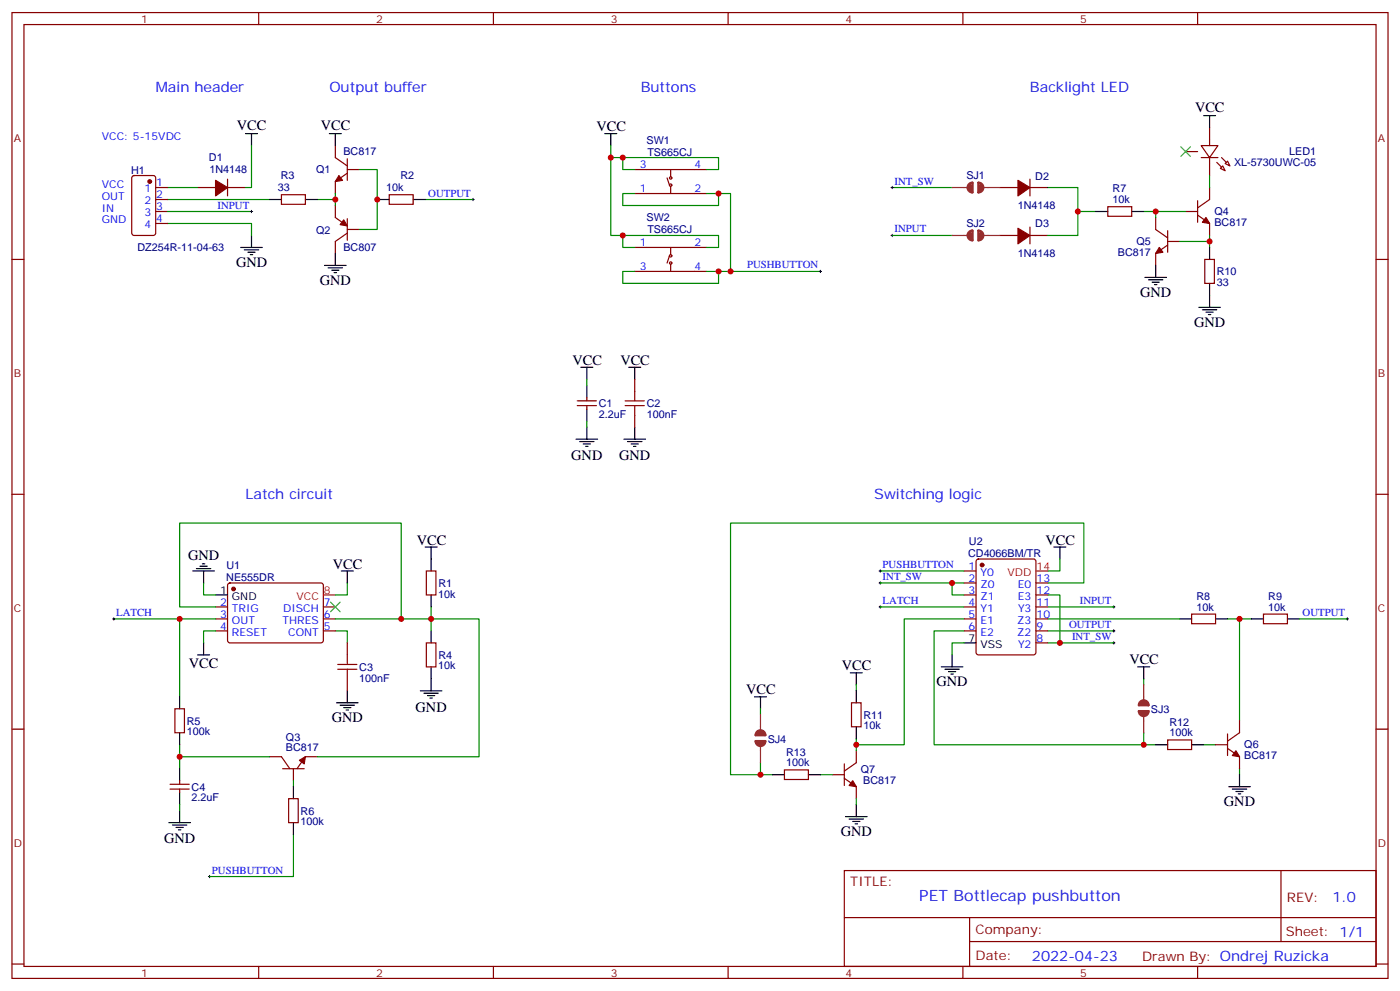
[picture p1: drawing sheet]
<svg xmlns="http://www.w3.org/2000/svg" width="412mm" height="292mm" viewBox="0 0 412 292" stroke-linecap="round" stroke-linejoin="round" font-family="sans-serif">
<g fill="none" stroke="#870000" stroke-width=".35">
<path d="M3.5 3.7h405.4v284.3h-405.4zM7.1 7.2h398.2v277.3h-398.2zM76.2 3.7v3.5M145.3 3.7v3.5M214.5 3.7v3.5M283.6 3.7v3.5M352.8 3.7v3.5M356.3 37.6v5.3M39 51.9l.5-.2h5.7l.6 .4 .1 16.5-.5 .7h-5.9l-.6-.4-.1-16.5zM45.9 55.2h3.5M45.9 58.7h3.5M58.2 55.2h5.3"/>
<path d="M67 55.2h5.3M67 52.7v5M82.9 57.3h7.1v2.8h-7.1zM98.8 42.9v3.5l3.5 2.5M102.3 46.7v6.4M102.3 51l-3.5 2.4v3.6M102.3 49.9h3.5M114.7 57.3h7v2.8h-7zM187 57h21.1M187 49.9h21.1M196.5 52.4l.7 2.1M197.6 49.9v2.1"/>
<path d="M197.6 54.9v2.1M294.6 55.2h5.3M303.4 52.7v5M303.4 55.2h5.3M349.2 44.6h3.6M352.8 59.1v6.3M353.8 42.9h5l-2.5 3.5zM353.8 46.4h5M356.3 46.4v5.3M356.3 55.2v3.5l-3.5 2.5M359.5 49.6l.7-.7 .7 1.4zM361.6 47.4l.7 1.5-1.4-.7z"/>
<path d="M3.5 76.4h3.6M45.9 62.3h3.5M45.9 65.8h3.5M98.8 60.5v3.5l3.5 2.5M102.3 68.6l-3.5 2.5v3.5M102.3 64.4v6.3M102.3 67.6h3.5M187 72.8h21.1M187 79.9h21.1M197.2 75.3l-.7 2.1M197.6 77.8v2.1M197.6 72.8v2.2"/>
<path d="M294.6 69.3h5.3M303.4 69.3h5.3M303.4 66.9v4.9M326.3 60.9h7.1v2.8h-7.1zM340.4 64v3.6l3.6 2.4M344 67.9v6.4M344 72.1l-3.6 2.5v3.5M344 71.1h3.5M349.2 62.3h3.6M352.8 63.3l3.5 2.5v3.5M354.9 76.4h2.8v7h-2.8zM405.3 76.4h3.6"/>
<path d="M170 119.4h5.7M170 118h5.7M172.9 116.9v1.1M172.9 119.4v1.1M187 111.7v3.5M187 122.2v3.6M3.5 145.5h3.6M405.3 145.5h3.6M63.5 178.7h3.5M67.3 171.8l.4-.2 27.1 .1 .4 .6v16.5l-.7 .5-27-.1-.5-.6v-16.3zM95.2 178.7h3.6M125.6 168.1h2.8v7.1h-2.8z"/>
<path d="M284 178.7h3.5M284 168.1h3.5M284 171.6h3.5M284 175.2h3.5M287.7 164.8l.5-.2h16.2l.7 .4 .1 27.1-.5 .6-16.5 .1-.6-.5-.1-27zM305.2 178.7h3.5M305.2 171.6h3.5M305.2 175.2h3.5M63.5 182.2h3.5M63.5 185.7h3.5M95.2 182.2h3.6M95.2 185.7h3.6"/>
<path d="M102.3 189.3v3.5M102.3 199.8v3.6M125.6 189.3h2.8v7h-2.8zM284 182.2h3.5M284 185.7h3.5M305.2 182.2h3.5M305.2 185.7h3.5M305.2 189.3h3.5M351 180.8h7.1v2.8h-7.1zM372.2 180.8h7v2.8h-7zM3.5 214.7h3.6M51.5 208.7h2.8v7h-2.8z"/>
<path d="M250.8 206.9h2.8v7.1h-2.8zM344 217.8h7v2.9h-7zM358.1 219.3h3.5M361.6 216.1v6.3M365.1 212.2v3.5l-3.5 2.5M405.3 214.7h3.6M50.1 232.3h5.6M50.1 230.9h5.6M52.9 229.8v1.1M52.9 232.3v1.1M79.4 222.8h3.5l2.5 3.5M83.3 226.3h6.3"/>
<path d="M85 235.1h2.8v7.1h-2.8zM86.4 226.3v3.5M93.5 222.8h-3.5l-2.5 3.5M231.1 226.7h7v2.8h-7zM245.2 228.1h3.5M248.7 224.9v6.3M248.7 229.1l3.5 2.5v3.5M252.2 221v3.5l-3.5 2.5M361.6 220.3l3.5 2.5v3.5M248.7 256.3h156.6v28.2h-156.6zM377.3 256.3v20.9M248.7 270.1h156.5"/>
<path d="M285.6 277.2h119.6M285.6 270.1v14.2M3.5 283.8h3.6M76.2 284.5v3.5M145.3 284.5v3.5M214.5 284.5v3.5M283.6 284.5v3.5M352.8 284.5v3.5M405.3 283.8h3.6"/>
<circle cx="197.6" cy="54.5" r=".35"/>
<circle cx="197.6" cy="52.4" r=".35"/>
<circle cx="197.6" cy="75.3" r=".35"/>
<circle cx="197.6" cy="77.4" r=".35"/>
</g>
<g fill="none" stroke="#000" stroke-width=".35">
<path d="M72.3 39.3h3.5M74.1 39.3v3.6M97 39.3h3.5M98.8 39.3v3.6M178.2 39.3h3.5M179.9 39.3v3.6M354.5 34h3.6M356.3 34v3.6M79.4 58.7h3.5M90 58.7h3.5M111.1 58.7h3.6M121.7 58.7h3.5"/>
<path d="M70.9 72.8h6.4M72 73.6h4.2M73 74.3h2.1M73.7 75h.7M74.1 69.3v3.5M95.6 78.1h6.4M96.7 78.8h4.2M97.7 79.6h2.1M98.8 74.6v3.5M322.8 62.3h3.5M333.4 62.3h3.5M340.4 78.1v3.6"/>
<path d="M356.3 72.8v3.6M98.4 80.3h.7M337.3 81.7h6.3M338.3 82.4h4.2M339.4 83.1h2.1M340.1 83.8h.7M353.1 90.5h6.4M354.2 91.2h4.2M355.2 91.9h2.2M356 92.6h.7M356.3 83.4v7.1M171.1 108.1h3.5"/>
<path d="M172.9 108.1v3.6M172.9 113.4v3.5M185.2 108.1h3.5M187 108.1v3.6M169.7 129.3h6.3M170.7 130h4.3M171.8 130.7h2.1M172.5 131.4h.7M172.9 120.5v3.5M172.9 125.8v3.5M183.8 129.3h6.3M184.9 130h4.2"/>
<path d="M185.9 130.7h2.1M186.6 131.4h.7M187 125.8v3.5M56.8 168.1h6.3M57.9 167.4h4.2M58.9 166.7h2.1M59.6 166h.7M60 168.1v3.5M63.5 175.2h3.5M100.5 168.1h3.6M102.3 168.1v3.5M125.2 161h3.6"/>
<path d="M127 161v7.1M127 175.2v3.5M310.4 161h3.6M312.2 161v3.6M58.2 192.8h3.5M60 189.3v3.5M127 185.7v3.6M127 196.3v7.1M250.5 198.1h3.5M252.2 198.1v3.5M277.3 196.3h6.3M278.3 197h4.3"/>
<path d="M279.4 197.7h2.1M280.1 198.4h.7M280.5 192.8v3.5M284 189.3h3.5M335.1 196.3h3.6M336.9 196.3v3.5M347.5 182.2h3.5M358.1 182.2h3.5M368.7 182.2h3.5M379.2 182.2h3.6M52.9 205.1v3.6M52.9 215.7v3.6"/>
<path d="M99.1 206.9h6.4M100.2 207.6h4.2M101.2 208.3h2.2M102 209h.7M102.3 203.4v3.5M123.8 203.4h6.4M124.9 204.1h4.2M125.9 204.8h2.2M126.6 205.5h.8M222.2 205.1h3.6M224 205.1v3.6M252.2 203.4v3.5"/>
<path d="M252.2 214v3.5M340.4 219.3h3.6M351 219.3h3.5M52.9 226.3v3.5M52.9 233.4v3.5M52.9 238.7v3.5M86.4 231.6v3.5M227.5 228.1h3.6M238.1 228.1h3.6M252.2 236.9v3.5M361.9 231.6h6.4M363 232.3h4.2"/>
<path d="M364.1 233h2.1M364.8 233.7h.7M365.1 228.1v3.5M49.7 242.2h6.4M50.8 242.9h4.2M51.9 243.6h2.1M52.6 244.3h.7M86.4 242.2v3.5M249.1 240.4h6.3M250.1 241.1h4.3M251.2 241.8h2.1M251.9 242.5h.7"/>
</g>
<g fill="none" stroke="#008700" stroke-width=".35">
<path d="M49.4 55.2h8.8M49.4 58.7h30M74.1 42.9v12.3h-1.8M93.5 58.7h5.3M98.8 57v3.5M105.8 49.9h5.3v17.7h-5.3M125.2 58.7h14.1M179.9 42.9v3.5h3.5M179.9 46.4v22.9h3.5M187 57h-3.6v3.5h28.3v-3.5h-3.6M187 49.9h-3.6v-3.5h28.3v3.5h-3.6M211.7 57h3.5v22.9h-3.5"/>
<path d="M262.8 55.2h17.7M308.7 55.2h8.8v14.1h-8.8M356.3 51.7v3.5M49.4 65.8h24.7v3.5M49.4 62.3h24.7M187 79.9h-3.6v3.5h28.3v-3.5h-3.6M187 72.8h-3.6v-3.5h28.3v3.5h-3.6M215.2 79.9h26.5M262.8 69.3h17.7M317.5 62.3h5.3M336.9 62.3h12.3M340.4 62.3v1.7"/>
<path d="M356.3 69.3v1.8h-8.8M356.3 71.1v1.7M172.9 111.7v1.7M172.9 124v1.8M60 171.6v3.6h3.5M63.5 178.7h-10.6v-24.7h65.3v28.2h-19.4M102.3 171.6v3.6h-3.5M127 178.7v3.5h-8.8M259.3 168.1h24.7M259.3 178.7h24.7M259.3 171.6h21.2M284 171.6h-3.5v3.6h3.5"/>
<path d="M308.7 175.2h3.5v14.1M308.7 171.6h10.6v-17.6h-104.1v74.1h8.8M308.7 178.7h19.4M312.2 164.6v3.5h-3.5M33.5 182.2h19.4M63.5 185.7h-3.5v3.6M63.5 182.2h-10.6v22.9M98.8 185.7h3.5v3.6M127 185.7v-3.5h14.1v40.6h-47.6M284 189.3h-3.5v3.5M284 182.2h-17.7v37.1h-14.1M284 185.7h-8.8v33.6h61.7"/>
<path d="M308.7 182.2h38.8M308.7 189.3h19.4M308.7 185.7h19.4M336.9 199.8v1.8M361.6 182.2h3.5v30M365.1 182.2h3.6M382.8 182.2h14.1M52.9 219.3v7M224 208.7v1.7M252.2 217.5v3.5M252.2 201.6v1.8M336.9 215.7v3.6h3.5"/>
<path d="M354.5 219.3h3.6M52.9 222.8h26.5M52.9 236.9v1.8M86.4 229.8v1.8M224 224.5v3.6h3.5M241.7 228.1h3.5M252.2 235.1v1.8M365.1 226.3v1.8M86.4 245.7v12.4h-24.7"/>
</g>
<g fill="#870000" stroke="#870000" stroke-width=".35">
<path d="M88.2 223.8l1.8-1-.4 2.1z"/>
<path d="M101.2 64.7l1.1 1.8-2.1-.4z"/>
<path d="M299.9 67.2l3.5 2.1-3.5 2.5z"/>
<path d="M358.4 47.8l1.4 1.4z"/>
<path d="M359.8 46.4l1.4 1.4z"/>
<path d="M99.8 51.7l1.1 1.4-2.1 .3z"/>
<path d="M355.2 64l1.1 1.8-2.1-.4z"/>
<path d="M63.5 53.1l3.5 2.1-3.5 2.5z"/>
<path d="M299.9 53.1l3.5 2.1-3.5 2.5z"/>
<path d="M341.5 72.8l1 1.5-2.1 .3z"/>
<path d="M251.2 229.8l1 1.8-2.1-.4z"/>
<path d="M364.1 221l1 1.8-2.1-.4z"/>
<circle cx="68.8" cy="173.4" r=".53"/>
<circle cx="44.1" cy="53.4" r=".53"/>
<circle cx="289.3" cy="166.3" r=".53"/>
</g>
<path d="M95.2 175.2h3.6M305.2 168.1h3.5" fill="none" stroke="#f00" stroke-width=".35"/>
<path d="M347.8 43.2l2.9 2.8M350.7 43.2l-2.9 2.8M97.4 177.3l2.8 2.8M100.2 177.3l-2.8 2.8" fill="none" stroke="#3c3" stroke-width=".35"/>
<g fill="none" stroke="#000" stroke-width=".29">
<path d="M139 58.7h.7M139.3 58.4v.7M262.5 55.2h.7M262.8 54.9v.7M73.7 62.3h.7M74.1 61.9v.7M241.3 79.9h.7M241.7 79.6v.7M262.5 69.3h.7M262.8 69v.7M258.9 168.1h.7M258.9 178.7h.7"/>
<path d="M258.9 171.6h.7M259.3 167.7v.8M259.3 171.3v.7M259.3 178.3v.7M327.7 178.7h.7M328.1 178.3v.7M33.2 182.2h.7M33.5 181.9v.7M327.7 189.3h.7M327.7 185.7h.7M328.1 185.4v.7M328.1 188.9v.7"/>
<path d="M396.5 182.2h.7M396.9 181.9v.7M61.4 258.1h.7M61.7 257.7v.7"/>
</g>
<path d="M184.1 119.4h5.7M184.1 118h5.7M187 115.2v2.8M187 119.4v2.8M99.5 197h5.6M99.5 195.6h5.6M102.3 192.8v2.8M102.3 197v2.8" fill="none" stroke="#a10000" stroke-width=".35"/>
<g fill="none" stroke="#8c2424" stroke-width=".71">
<path d="M285.3 54.4l1.2-.6v2.8a1.41 1.41 0 0 1-1.3-.8 1.41 1.41 0 0 1 .1-1.4zM285.4 55.5l.4-1.2 .1 1.8-.1-1.3v1.1M288.2 53.8a1.41 1.41 0 0 1 1.4 1.4 1.41 1.41 0 0 1-1.4 1.4zM288.8 55.9v-1.4a1.12 1.12 0 0 1 .1 1.7l.1-1-.1 .7M285.3 68.5l1.2-.6v2.8a1.41 1.41 0 0 1-1.3-.7 1.41 1.41 0 0 1 .1-1.5zM285.4 69.6l.4-1.2 .1 1.8-.1-1.2v1M288.2 67.9a1.41 1.41 0 0 1 1.4 1.4 1.41 1.41 0 0 1-1.4 1.4zM288.8 70v-1.4a1.12 1.12 0 0 1 .1 1.7l.1-.9-.1 .6M222.6 218.2h2.8a1.41 1.41 0 0 1-1.4 1.4 1.41 1.41 0 0 1-1.4-1.4zM223.2 215.3a1.41 1.41 0 0 1 1.5-.1 1.41 1.41 0 0 1 .7 1.2h-2.8zM223.3 218.8h1.4a1.12 1.12 0 0 1-1.7 0l1 .2-.7-.1M223.7 215.4l1.2 .3-1.8 .1 1.3-.1h-1.1"/>
<path d="M335.5 209.4h2.8a1.41 1.41 0 0 1-1.4 1.4 1.41 1.41 0 0 1-1.4-1.4zM336.1 206.5a1.41 1.41 0 0 1 1.4-.1 1.41 1.41 0 0 1 .8 1.2h-2.8zM336.2 209.9l1.4 .1a1.12 1.12 0 0 1-1.7 0l1 .2-.7-.1M336.6 206.6l1.2 .3-1.8 .1 1.3-.1h-1.1"/>
</g>
<path d="M280.5 55.2h4.9M289.6 55.2h5M280.5 69.3h4.9M289.6 69.3h5M224 210.4v5M224 219.6v4.9M336.9 201.6v5M336.9 210.8v4.9" fill="none" stroke="#8c2424" stroke-width=".35"/>
<g fill="#c00">
<circle cx="356.3" cy="71.1" r=".88"/>
<circle cx="118.2" cy="182.2" r=".88"/>
<circle cx="127" cy="182.2" r=".88"/>
<circle cx="52.9" cy="222.8" r=".88"/>
<circle cx="52.9" cy="182.2" r=".88"/>
<circle cx="280.5" cy="171.6" r=".88"/>
<circle cx="312.2" cy="189.3" r=".88"/>
<circle cx="98.8" cy="58.7" r=".88"/>
<circle cx="340.4" cy="62.3" r=".88"/>
<circle cx="317.5" cy="62.3" r=".88"/>
<circle cx="224" cy="228.1" r=".88"/>
<circle cx="365.1" cy="182.2" r=".88"/>
<circle cx="336.9" cy="219.3" r=".88"/>
<circle cx="252.2" cy="219.3" r=".88"/>
<circle cx="111.1" cy="58.7" r=".88"/>
<circle cx="211.7" cy="57" r=".88"/>
<circle cx="211.7" cy="79.9" r=".88"/>
<circle cx="215.2" cy="79.9" r=".88"/>
<circle cx="183.4" cy="46.4" r=".88"/>
<circle cx="183.4" cy="69.3" r=".88"/>
<circle cx="179.9" cy="46.4" r=".88"/>
</g>
<text font-size="4.6" fill="#00f" x="270.8" y="265.3">PET Bottlecap pushbutton</text>
<g font-size="4.2" fill="#00f">
<text x="45.9" y="27">Main header</text>
<text x="97" y="27">Output buffer</text>
<text x="188.7" y="27">Buttons</text>
<text x="303.4" y="27">Backlight LED</text>
<text x="72.3" y="146.9">Latch circuit</text>
<text x="257.5" y="146.9">Switching logic</text>
<text x="392.5" y="265.6">1.0</text>
<text x="304" y="282.9">2022-04-23</text>
</g>
<g font-size="4.2">
<text x="352" y="32.9">VCC</text>
<text x="69.8" y="38.2">VCC</text>
<text x="94.5" y="38.2">VCC</text>
<text x="175.7" y="38.6">VCC</text>
<text x="69.5" y="78.5">GND</text>
<text x="94.2" y="83.8">GND</text>
<text x="335.9" y="87.3">GND</text>
<text x="351.7" y="96.1">GND</text>
<text x="168.6" y="107.4">VCC</text>
<text x="182.7" y="107.4">VCC</text>
<text x="168.3" y="135.4">GND</text>
<text x="182.4" y="135.4">GND</text>
<text x="122.8" y="160.3">VCC</text>
<text x="308" y="160.3">VCC</text>
<text x="55.4" y="164.9">GND</text>
<text x="98.1" y="167.4">VCC</text>
<text x="55.6" y="196.8">VCC</text>
<text x="248" y="197.4">VCC</text>
<text x="332.7" y="195.6">VCC</text>
<text x="275.9" y="202">GND</text>
<text x="122.4" y="209.5">GND</text>
<text x="219.8" y="204.4">VCC</text>
<text x="97.7" y="212.5">GND</text>
<text x="360.5" y="237.2">GND</text>
<text x="48.3" y="248.3">GND</text>
<text x="247.6" y="246.1">GND</text>
</g>
<g font-size="3.9" fill="#800">
<text x="250.5" y="260.9">TITLE:</text>
<text x="379.1" y="265.6">REV:</text>
<text x="287.4" y="275.1">Company:</text>
<text x="378.7" y="275.7">Sheet: 1/1</text>
<text x="287.4" y="282.8">Date:</text>
<text x="336.4" y="282.8">Drawn By: Ondrej Ruzicka</text>
</g>
<g font-size="3.2" fill="#800">
<text x="41.6" y="6.7">1</text>
<text x="110.8" y="6.7">2</text>
<text x="179.9" y="6.7">3</text>
<text x="249.1" y="6.7">4</text>
<text x="318.2" y="6.7">5</text>
<text x="4.1" y="41.8">A</text>
<text x="405.9" y="41.8">A</text>
<text x="4.1" y="110.9">B</text>
<text x="405.9" y="110.9">B</text>
<text x="4.1" y="180.1">C</text>
<text x="405.9" y="180.1">C</text>
<text x="4.1" y="249.2">D</text>
<text x="405.9" y="249.2">D</text>
<text x="41.6" y="287.5">1</text>
<text x="110.8" y="287.5">2</text>
<text x="179.9" y="287.5">3</text>
<text x="249.1" y="287.5">4</text>
<text x="318.2" y="287.5">5</text>
</g>
<g font-size="3.2" fill="#00f">
<text x="30" y="41.1">VCC: 5-15VDC</text>
<text x="188.5" y="49.6">3</text>
<text x="204.6" y="49.6">4</text>
<text x="30" y="55.2">VCC</text>
<text x="30" y="58.7">OUT</text>
<text x="42.5" y="56.6">1</text>
<text x="46" y="54.9">1</text>
<text x="46" y="58.4">2</text>
<text x="126.2" y="57.9">OUTPUT</text>
<text x="188.5" y="56.6">1</text>
<text x="204.6" y="56.6">2</text>
<text x="263.5" y="54.3">INT_SW</text>
<text x="30" y="62.3">IN</text>
<text x="30" y="65.8">GND</text>
<text x="42.5" y="60.1">2</text>
<text x="42.5" y="63.7">3</text>
<text x="46" y="61.9">3</text>
<text x="46" y="65.4">4</text>
<text x="64.1" y="61.4">INPUT</text>
<text x="42.5" y="67.2">4</text>
<text x="263.5" y="68.4">INPUT</text>
<text x="188.5" y="72.5">1</text>
<text x="204.6" y="72.5">2</text>
<text x="188.5" y="79.6">3</text>
<text x="204.6" y="79.6">4</text>
<text x="220.1" y="79">PUSHBUTTON</text>
<text x="260" y="167.2">PUSHBUTTON</text>
<text x="285.3" y="167.7">1</text>
<text x="260" y="170.7">INT_SW</text>
<text x="285.3" y="171.3">2</text>
<text x="288.8" y="169.5">Y0</text>
<text x="288.8" y="173">Z0</text>
<text x="299.8" y="173">E0</text>
<text x="305.3" y="171.3">13</text>
<text x="64.8" y="178.3">2</text>
<text x="95.4" y="178.3">7</text>
<text x="260" y="177.8">LATCH</text>
<text x="285.3" y="174.8">3</text>
<text x="285.3" y="178.3">4</text>
<text x="288.8" y="176.6">Z1</text>
<text x="299.8" y="176.6">E3</text>
<text x="305.3" y="178.3">11</text>
<text x="305.3" y="174.8">12</text>
<text x="318.1" y="177.8">INPUT</text>
<text x="34.2" y="181.3">LATCH</text>
<text x="64.8" y="181.9">3</text>
<text x="64.8" y="185.4">4</text>
<text x="68.3" y="180.1">TRIG</text>
<text x="68.3" y="183.6">OUT</text>
<text x="83.2" y="183.6">THRES</text>
<text x="83.4" y="180.1">DISCH</text>
<text x="95.4" y="185.4">5</text>
<text x="95.4" y="181.9">6</text>
<text x="285.3" y="181.9">5</text>
<text x="285.3" y="185.4">6</text>
<text x="288.8" y="180.1">Y1</text>
<text x="288.8" y="183.6">E1</text>
<text x="299.7" y="183.6">Z3</text>
<text x="299.9" y="180.1">Y3</text>
<text x="305.3" y="185.4">9</text>
<text x="305.3" y="181.9">10</text>
<text x="314.9" y="184.9">OUTPUT</text>
<text x="383.7" y="181.3">OUTPUT</text>
<text x="68.3" y="187.1">RESET</text>
<text x="84.9" y="187.1">CONT</text>
<text x="288.8" y="187.1">E2</text>
<text x="299.7" y="187.1">Z2</text>
<text x="299.9" y="190.7">Y2</text>
<text x="305.3" y="188.9">8</text>
<text x="315.8" y="188.4">INT_SW</text>
<text x="62.4" y="257.2">PUSHBUTTON</text>
</g>
<g font-size="3.2" fill="#000080">
<text x="61.5" y="47.5">D1</text>
<text x="101.2" y="45.7">BC817</text>
<text x="190.5" y="42.3">SW1</text>
<text x="190.7" y="45.8">TS665CJ</text>
<text x="379.8" y="45.7">LED1</text>
<text x="38.6" y="51.1">H1</text>
<text x="61.7" y="51">1N4148</text>
<text x="82.7" y="52.8">R3</text>
<text x="93.1" y="51.1">Q1</text>
<text x="118" y="52.8">R2</text>
<text x="284.7" y="52.8">SJ1</text>
<text x="305" y="52.9">D2</text>
<text x="363.5" y="48.9">XL-5730UWC-05</text>
<text x="81.8" y="56.3">33</text>
<text x="113.8" y="56.3">10k</text>
<text x="327.7" y="59.8">10k</text>
<text x="327.7" y="56.6">R7</text>
<text x="190.5" y="65.1">SW2</text>
<text x="299.8" y="61.6">1N4148</text>
<text x="357.7" y="63.4">Q4</text>
<text x="93.1" y="68.9">Q2</text>
<text x="190.7" y="68.7">TS665CJ</text>
<text x="284.7" y="66.9">SJ2</text>
<text x="305" y="67">D3</text>
<text x="357.7" y="66.6">BC817</text>
<text x="40.5" y="74">DZ254R-11-04-63</text>
<text x="101.2" y="74">BC807</text>
<text x="299.8" y="75.7">1N4148</text>
<text x="329.3" y="75.4">BC817</text>
<text x="334.8" y="72.2">Q5</text>
<text x="358.4" y="81">R10</text>
<text x="358.4" y="84.2">33</text>
<text x="176.4" y="119.9">C1</text>
<text x="190.5" y="119.9">C2</text>
<text x="176.4" y="123">2.2uF</text>
<text x="190.5" y="123">100nF</text>
<text x="285.4" y="160.4">U2</text>
<text x="66.7" y="167.4">U1</text>
<text x="285.2" y="163.9">CD4066BM/TR</text>
<text x="66.7" y="171">NE555DR</text>
<text x="129.1" y="172.8">R1</text>
<text x="129.1" y="175.9">10k</text>
<text x="352.4" y="179.7">10k</text>
<text x="352.4" y="176.5">R8</text>
<text x="373.6" y="179.7">10k</text>
<text x="373.6" y="176.5">R9</text>
<text x="105.8" y="197.5">C3</text>
<text x="129.1" y="197.1">10k</text>
<text x="129.1" y="194">R4</text>
<text x="105.8" y="200.6">100nF</text>
<text x="339" y="209.8">SJ3</text>
<text x="55" y="213.4">R5</text>
<text x="254.4" y="214.7">10k</text>
<text x="254.4" y="211.6">R11</text>
<text x="344.5" y="213.7">R12</text>
<text x="55" y="216.5">100k</text>
<text x="84.2" y="221.2">BC817</text>
<text x="84.2" y="218.1">Q3</text>
<text x="226.1" y="218.6">SJ4</text>
<text x="344.5" y="216.8">100k</text>
<text x="366.5" y="220.3">Q6</text>
<text x="231.6" y="225.6">100k</text>
<text x="231.6" y="222.5">R13</text>
<text x="253.6" y="227.4">Q7</text>
<text x="366.5" y="223.5">BC817</text>
<text x="56.4" y="232.8">C4</text>
<text x="254.3" y="230.9">BC817</text>
<text x="56.4" y="235.9">2.2uF</text>
<text x="88.5" y="239.8">R6</text>
<text x="88.5" y="243">100k</text>
</g>
<g font-size="3.2" fill="#f00">
<text x="305.3" y="167.7">14</text>
<text x="296.8" y="169.5">VDD</text>
<text x="87.3" y="176.6">VCC</text>
<text x="95.4" y="174.8">8</text>
</g>
<g font-size="3.2">
<text x="64.8" y="174.8">1</text>
<text x="68.3" y="176.6">GND</text>
<text x="285.3" y="188.9">7</text>
<text x="288.8" y="190.7">VSS</text>
</g>
</svg>
